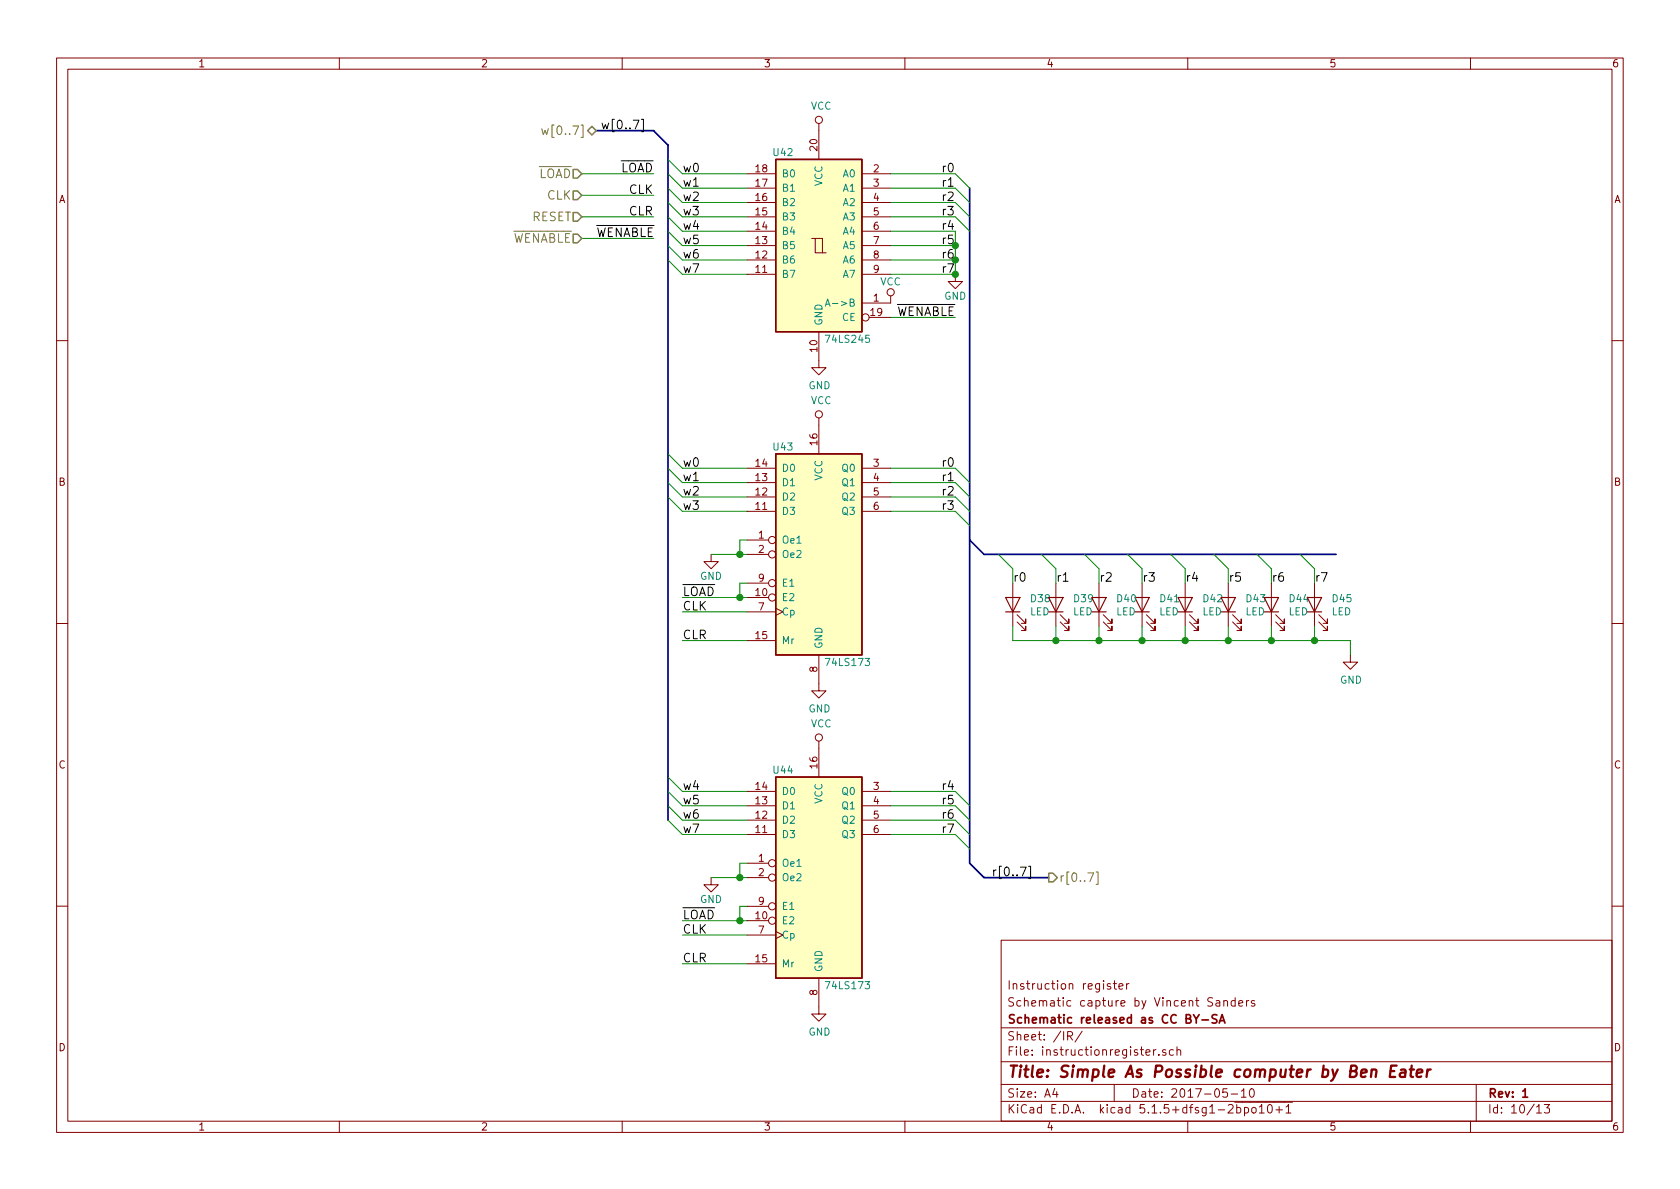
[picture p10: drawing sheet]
<svg xmlns="http://www.w3.org/2000/svg" width="297mm" height="210mm" viewBox="0 0 297 210" stroke-linecap="round" stroke-linejoin="round" font-family="sans-serif">
<g fill="none" stroke="#840000" stroke-width=".18">
<path d="M10 10.3h277v189.9h-277zM12 12.2h273v186.1h-273zM60 10.3v1.9M110 10.3v1.9M160 10.3v1.9M210 10.3v1.9M260 10.3v1.9M132.1 38.3h5.1M132.1 35.8h5.1M132.1 33.3h5.1M132.1 30.7h5.1M144.8 21.8v6.4"/>
<path d="M152.4 38.3h5.1M152.4 35.8h5.1M152.4 33.3h5.1M152.4 30.7h5.1M132.1 48.5h5.1M132.1 46h5.1M132.1 43.4h5.1M132.1 40.9h5.1M143.5 42.2h.6v2.5h1.9M144.1 42.2h1.3v2.5M144.8 58.7v6.3h1.2l-1.2 1.3-1.3-1.3h1.3M152.4 48.5h5.1"/>
<path d="M152.4 46h5.1M152.4 43.4h5.1M152.4 40.9h5.1M153.7 56.1h3.8M157.5 52.3v1.3h-5.1M168.9 48.5v1.3h1.3l-1.3 1.2-1.3-1.2h1.3M10 60.2h2M144.8 73.9v6.4M285 60.2h2M125.7 98v1.3h1.3l-1.3 1.3-1.2-1.3h1.2M132.1 95.5h3.8M132.1 90.4h5.1"/>
<path d="M132.1 87.9h5.1M132.1 85.3h5.1M132.1 82.8h5.1M132.1 98h3.8M152.4 90.4h5.1M152.4 87.9h5.1M152.4 85.3h5.1M152.4 82.8h5.1M10 110.3h2M132.1 105.7h3.8M132.1 113.3h5.1M132.1 108.2h5.1"/>
<path d="M132.1 103.1h3.8M137.2 107.6l1.2 .6-1.2 .6M144.8 115.8v6.4h1.2l-1.2 1.2-1.3-1.2h1.3M179.1 103.1v7.6M179.8 110l1.6 1.5v-.8v.8h-.8M179.8 108.7l1.6 1.5v-.7v.7h-.8M186.7 103.1v7.6M187.5 110l1.5 1.5v-.8v.8h-.8M187.5 108.7l1.5 1.5v-.7v.7h-.8M194.3 103.1v7.6M195.1 110l1.5 1.5v-.8v.8h-.8M195.1 108.7l1.5 1.5v-.7v.7h-.8"/>
<path d="M201.9 103.1v7.6M202.7 110l1.5 1.5v-.8v.8h-.7M202.7 108.7l1.5 1.5v-.7v.7h-.7M209.5 103.1v7.6M210.3 110l1.5 1.5v-.8v.8h-.7M210.3 108.7l1.5 1.5v-.7v.7h-.7M217.2 103.1v7.6M217.9 110l1.6 1.5v-.8v.8h-.8M217.9 108.7l1.6 1.5v-.7v.7h-.8M224.8 103.1v7.6M225.6 110l1.5 1.5v-.8v.8h-.8M225.6 108.7l1.5 1.5v-.7v.7h-.8"/>
<path d="M232.4 103.1v7.6M233.2 110l1.5 1.5v-.8v.8h-.8M233.2 108.7l1.5 1.5v-.7v.7h-.8M238.8 115.8v1.3h1.2l-1.2 1.3-1.3-1.3h1.3M285 110.3h2M132.1 139.9h5.1M144.8 131.1v6.3M152.4 139.9h5.1M125.7 155.2v1.3h1.3l-1.3 1.2-1.2-1.2h1.2M132.1 152.6h3.8M132.1 147.6h5.1M132.1 145h5.1"/>
<path d="M132.1 142.5h5.1M132.1 155.2h3.8M152.4 147.6h5.1M152.4 145h5.1M152.4 142.5h5.1M10 160.2h2M132.1 162.8h3.8M132.1 170.4h5.1M132.1 165.3h5.1M132.1 160.3h3.8M137.2 164.7l1.2 .6-1.2 .7M144.8 173v6.3h1.2l-1.2 1.3-1.3-1.3h1.3"/>
<path d="M177 166.3h108v32h-108zM196.3 174a.37 .37 0 0 0-.5 .1v.3l.5 .1 .1 .1-.2 .3-.4-.1M196.8 173.9h.6M197.1 173.4v1.3l.3 .2M197.8 174.4l.8-.1-.1-.3-.5-.1-.2 .2 .1 .7h.6M199.2 173.9v1M199.6 173.9l-.4 .3M215 177h.6l.1 .9M215.7 177.3l-.5 .1a.29 .29 0 0 0-.3 .2 .29 .29 0 0 0 .3 .3l.5-.1M216.4 177.1l.1-.1a.37 .37 0 0 1 .5 .1v.8M216.4 176.9v1M218.4 177l-.4-.1-.3 .3 .1 .6h.6"/>
<path d="M218.4 176.4v1.5M219 177.4l.7-.1v-.3l-.4-.1-.3 .2 .1 .7h.6M220.4 176.9v1M220.8 176.9l-.4 .2v.1M221.8 177a.37 .37 0 0 0-.6 .1l.1 .3 .5 .1 .1 .1-.2 .3-.5-.1M285 160.2h2M60 198.3v1.9M110 198.3v1.9M160 198.3v1.9M177 194.8h108M177 191.8h108M177 187.8h108"/>
<path d="M177 181.8h108M186.5 192.5l-.4 1h1M186.8 193v1M188.8 183.2l.7-.1 .1-.2v-.3l-.3-.2h-.5v1.5M189.1 183.2l.5 .7M191.3 182.3l-1.2 2M197 191.8v3M204 185.6v1M204.4 185.6l-.4 .3M204.9 186.5v.1M206.1 185.7a.37 .37 0 0 0-.6 .1l.1 .2 .5 .2 .1 .1-.2 .3-.5-.1M207.5 185.7l-.5-.1-.2 .3v.6l.2 .1 .5-.1"/>
<path d="M208.1 185.7h.1a.37 .37 0 0 1 .6 .1v.8M208.1 185.1v1.5M210 198.3v1.9M217 192.5h-.7l-.1 .7 .2-.1 .5 .1 .1 .2v.5l-.2 .1-.6-.1M217.7 193.5h1.1M218.3 194.9h10.2M218.7 195.9l.4-.1 .3 .3-.1 .6h-.6M218.7 195.3v1.5M219.5 193l.4-.5v1.5M219.5 194h.8M220 195.9l.4-.1 .4 .3-.1 .6-.3 .1-.4-.1M220 195.8v1.5"/>
<path d="M221.1 192.6l.2-.1a.8 .8 0 0 1 .5 .8 .8 .8 0 0 1-.5 .7 1 1 0 0 1-.2-1.4zM221.4 196l.2-.2 .4 .2v.7l-.2 .1-.4-.1zM222.7 195.8l.4-.5v1.5M222.7 196.8h.8M224.2 195.5l.4-.2a.94 .94 0 0 1 0 1.5l-.4-.3-.1-.6zM225.6 196.3h1.1M226.2 195.7v1.1M227.4 195.8l.4-.5v1.5M227.4 196.8h.8M260 198.3v1.9M261 191.8v6.5M271.7 195.8l.4-.5v1.5"/>
<path d="M271.7 196.8h.8M273 195.3h1l-.5 .6 .4 .1v.7l-.2 .1-.7-.1"/>
<circle cx="144.8" cy="21.2" r=".63"/>
<circle cx="153" cy="56.1" r=".63"/>
<circle cx="157.5" cy="51.7" r=".63"/>
<circle cx="144.8" cy="73.3" r=".63"/>
<circle cx="136.5" cy="98" r=".63"/>
<circle cx="136.5" cy="95.5" r=".63"/>
<circle cx="136.5" cy="105.7" r=".63"/>
<circle cx="136.5" cy="103.1" r=".63"/>
<circle cx="144.8" cy="130.4" r=".63"/>
<circle cx="136.5" cy="155.2" r=".63"/>
<circle cx="136.5" cy="152.6" r=".63"/>
<circle cx="136.5" cy="162.8" r=".63"/>
<circle cx="136.5" cy="160.3" r=".63"/>
</g>
<path d="M211 179.4l.5 .8 .5-.8M215.2 179.5l-.6-.1-.3 .3 .1 .3 .7 .4v.4l-.2 .1-.6-.1M212.5 180.4h1.2M215.6 180.9l.5-1.5 .5 1.5M215.7 180.5h.7M269.2 193l.5-.5v1.5M269.2 194h.9" fill="none" stroke="#840000" stroke-width=".3"/>
<path d="M245.8 189.4h.7M246.9 188.4h-.9l-.3 2h1M247.7 189.2h.8l-.1 1.2M248.5 189.6l-.7 .1a.4 .4 0 0 0-.3 .3 .4 .4 0 0 0 .2 .4l.7-.1M249.3 189.1h.7M249.6 188.4l-.2 1.8 .1 .1 .3 .1M250.5 189.8l1-.2-.1-.4h-.8l-.2 1 .3 .2 .6-.1M252.4 189.1l-.2 1.3M253 189.1a.54 .54 0 0 0-.7 .4" fill="none" stroke="#840000" stroke-width=".41"/>
<g fill="none" stroke="#840000" stroke-width=".2">
<path d="M177.8 105.7h2.5l-1.2 2.5zM177.8 108.2h2.5M185.4 105.7h2.6l-1.3 2.5zM185.4 108.2h2.6M193 105.7h2.6l-1.3 2.5zM193 108.2h2.6M200.7 105.7h2.5l-1.3 2.5zM200.7 108.2h2.5M208.3 105.7h2.5l-1.3 2.5zM208.3 108.2h2.5M215.9 105.7h2.5l-1.2 2.5zM215.9 108.2h2.5"/>
<path d="M223.5 105.7h2.6l-1.3 2.5zM223.5 108.2h2.6M231.1 105.7h2.6l-1.3 2.5zM231.1 108.2h2.6"/>
</g>
<g fill="#ffffc2" stroke="#ffffc2" stroke-width=".18">
<path d="M137.2 80.3h15.2v35.5h-15.2z"/>
<path d="M137.2 137.4h15.2v35.6h-15.2z"/>
<path d="M137.2 28.2h15.2v30.5h-15.2z"/>
</g>
<path d="M137.2 28.2h15.2v30.5h-15.2zM137.2 80.3h15.2v35.5h-15.2zM137.2 137.4h15.2v35.6h-15.2z" fill="none" stroke="#840000" stroke-width=".25"/>
<path d="M145.9 54.1l.4-1.2 .5 1.2M146 53.8h.6" fill="none" stroke="#008484" stroke-width=".18"/>
<path d="M105.4 23.1h10.2l2.5 2.5v119.4M171.4 33.3v119.3l2.6 2.6h11.4M171.4 95.5l2.6 2.5h62.2" fill="none" stroke="#000084" stroke-width=".3"/>
<g fill="none" stroke="#008400" stroke-width=".18">
<path d="M102.9 34.5h12.7M102.9 30.7h12.7M102.9 38.3h12.7M118.1 28.2l2.5 2.5h11.5M118.1 35.8l2.5 2.5h11.5M118.1 38.3l2.5 2.6h11.5M118.1 30.7l2.5 2.6h11.5M118.1 33.3l2.5 2.5h11.5M157.5 30.7h11.4l2.5 2.6M157.5 38.3h11.4l2.5 2.6M157.5 33.3h11.4l2.5 2.5M157.5 35.8h11.4l2.5 2.5"/>
<path d="M102.9 42.2h12.7M118.1 40.9l2.5 2.5h11.5M118.1 43.4l2.5 2.6h11.5M118.1 46l2.5 2.5h11.5M157.5 43.4h11.4M157.5 46h11.4M157.5 40.9h11.4v7.6h-11.4M157.5 56.1h11.4M118.1 80.3l2.5 2.5h11.5M118.1 82.8l2.5 2.5h11.5M118.1 85.3l2.5 2.6h11.5M118.1 87.9l2.5 2.5h11.5"/>
<path d="M125.7 98h6.4M132.1 95.5h-1.3v2.5M157.5 82.8h11.4l2.5 2.5M157.5 85.3h11.4l2.5 2.6M157.5 87.9h11.4l2.5 2.5M157.5 90.4h11.4l2.5 2.6M176.5 98l2.6 2.6v2.5M184.1 98l2.6 2.6v2.5M191.8 98l2.5 2.6v2.5M199.4 98l2.5 2.6v2.5M207 98l2.5 2.6v2.5M214.6 98l2.6 2.6v2.5"/>
<path d="M222.2 98l2.6 2.6v2.5M229.9 98l2.5 2.6v2.5M120.6 105.7h11.5M120.6 108.2h11.5M120.6 113.3h11.5M132.1 103.1h-1.3v2.6M179.1 110.7v2.6h59.7v2.5M186.7 110.7v2.6M194.3 110.7v2.6M201.9 110.7v2.6M209.5 110.7v2.6M217.2 110.7v2.6"/>
<path d="M224.8 110.7v2.6M232.4 110.7v2.6M118.1 139.9l2.5 2.6h11.5M118.1 137.4l2.5 2.5h11.5M157.5 139.9h11.4l2.5 2.6M118.1 142.5l2.5 2.5h11.5M118.1 145l2.5 2.6h11.5M125.7 155.2h6.4M132.1 152.6h-1.3v2.6M157.5 142.5h11.4l2.5 2.5M157.5 145h11.4l2.5 2.6M157.5 147.6h11.4l2.5 2.5"/>
<path d="M120.6 162.8h11.5M120.6 165.3h11.5M120.6 170.4h11.5M132.1 160.3h-1.3v2.5"/>
</g>
<path d="M101.3 33.8h.8l.8 .7-.8 .8h-.8zM101.3 37.6h.8l.8 .7-.8 .8h-.8zM101.3 30h.8l.8 .7-.8 .8h-.8zM104.6 22.3l.8 .8-.8 .8-.7-.8zM101.3 41.4h.8l.8 .8-.8 .7h-.8zM185.4 154.4h.8l.7 .8-.7 .8h-.8z" fill="none" stroke="#848400" stroke-width=".25"/>
<path d="M95.8 22.8l.3 1 .3-.7 .2 .7 .4-1M192.4 154.4h1l-.7 1.5M193.8 154.2h.4v2.2h-.4" fill="none" stroke="#848400" stroke-width=".18"/>
<path d="M106.5 21.8l.2 1 .3-.8 .3 .8 .3-1M180.4 153.3h1l-.6 1.6M181.9 153.2h.3v2.2h-.3" fill="none" stroke="#000" stroke-width=".18"/>
<g fill="#008400" stroke="#008400" stroke-width=".25">
<circle cx="130.8" cy="162.8" r=".51"/>
<circle cx="130.8" cy="155.2" r=".51"/>
<circle cx="186.7" cy="113.3" r=".51"/>
<circle cx="194.3" cy="113.3" r=".51"/>
<circle cx="130.8" cy="98" r=".51"/>
<circle cx="201.9" cy="113.3" r=".51"/>
<circle cx="209.6" cy="113.3" r=".51"/>
<circle cx="217.2" cy="113.3" r=".51"/>
<circle cx="224.8" cy="113.3" r=".51"/>
<circle cx="232.4" cy="113.3" r=".51"/>
<circle cx="168.9" cy="48.5" r=".51"/>
<circle cx="130.8" cy="105.7" r=".51"/>
</g>
<text font-size="2.8" fill="#840000" x="178" y="190.5">Title: Simple As Possible computer by Ben Eater</text>
<g font-size="2.1" fill="#848400">
<text x="97" y="23.9">w[0..7]</text>
<text x="95.1" y="31.5">LOAD</text>
<text x="96.7" y="35.3">CLK</text>
<text x="94" y="39.1">RESET</text>
<text x="90.4" y="42.9">WENABLE</text>
<text x="187.2" y="156">r[0..7]</text>
</g>
<g font-size="2.1">
<text x="107.7" y="22.9">w[0..7]</text>
<text x="109.6" y="30.5">LOAD</text>
<text x="111.2" y="34.3">CLK</text>
<text x="120.6" y="35.6">w2</text>
<text x="120.6" y="33">w1</text>
<text x="120.6" y="30.5">w0</text>
<text x="166.9" y="35.6">r2</text>
<text x="166.9" y="33">r1</text>
<text x="166.9" y="30.5">r0</text>
<text x="105.4" y="41.9">WENABLE</text>
<text x="111.2" y="38.1">CLR</text>
<text x="120.6" y="40.6">w4</text>
<text x="120.6" y="38.1">w3</text>
<text x="166.9" y="40.6">r4</text>
<text x="166.9" y="38.1">r3</text>
<text x="120.6" y="43.2">w5</text>
<text x="120.6" y="45.7">w6</text>
<text x="120.6" y="48.3">w7</text>
<text x="166.9" y="48.3">r7</text>
<text x="158.2" y="55.9">WENABLE</text>
<text x="120.6" y="82.5">w0</text>
<text x="166.9" y="82.5">r0</text>
<text x="120.6" y="85.1">w1</text>
<text x="120.6" y="87.6">w2</text>
<text x="166.9" y="85.1">r1</text>
<text x="166.9" y="87.6">r2</text>
<text x="120.6" y="90.2">w3</text>
<text x="166.9" y="90.2">r3</text>
<text x="120.6" y="107.9">CLK</text>
<text x="120.6" y="105.4">LOAD</text>
<text x="179.1" y="102.9">r0</text>
<text x="186.7" y="102.9">r1</text>
<text x="194.3" y="102.9">r2</text>
<text x="201.9" y="102.9">r3</text>
<text x="209.5" y="102.9">r4</text>
<text x="217.2" y="102.9">r5</text>
<text x="224.8" y="102.9">r6</text>
<text x="232.4" y="102.9">r7</text>
<text x="120.6" y="113">CLR</text>
<text x="120.6" y="139.7">w4</text>
<text x="120.6" y="142.2">w5</text>
<text x="166.9" y="142.2">r5</text>
<text x="166.9" y="139.7">r4</text>
<text x="120.6" y="144.8">w6</text>
<text x="120.6" y="147.3">w7</text>
<text x="166.9" y="144.8">r6</text>
<text x="166.9" y="147.3">r7</text>
<text x="175.3" y="154.9">r[0..7]</text>
<text x="120.6" y="165.1">CLK</text>
<text x="120.6" y="162.6">LOAD</text>
<text x="120.6" y="170.2">CLR</text>
</g>
<g font-size="2.1" fill="#008400">
<text x="166.9" y="43.2">r5</text>
<text x="166.9" y="45.7">r6</text>
</g>
<g font-size="2.1" fill="#840000">
<text x="178" y="178">Schematic capture by Vincent Sanders</text>
<text x="178" y="175">Instruction register</text>
<text x="178" y="184">Sheet: /IR/</text>
<text x="178" y="181">Schematic released as CC BY-SA</text>
<text x="178" y="186.7">File: instructionregister.sch</text>
<text x="178" y="196.9">KiCad E.D.A. kicad 5.1.5+dfsg1-2bpo10+1</text>
<text x="178" y="194.1">Size: A4</text>
<text x="200" y="194.1">Date: 2017-05-10</text>
<text x="263" y="194.1">Rev: 1</text>
<text x="263" y="196.9">Id: 10/13</text>
</g>
<g font-size="1.8" fill="#840000">
<text x="35" y="11.9">1</text>
<text x="85" y="11.9">2</text>
<text x="135" y="11.9">3</text>
<text x="185" y="11.9">4</text>
<text x="235" y="11.9">5</text>
<text x="285" y="11.9">6</text>
<text x="144.5" y="26.6" transform="rotate(-90 144.5 26.6)">20</text>
<text x="10.4" y="35.9">A</text>
<text x="133.7" y="35.6">16</text>
<text x="133.7" y="33">17</text>
<text x="133.7" y="30.5">18</text>
<text x="154.5" y="30.5">2</text>
<text x="154.5" y="33">3</text>
<text x="154.5" y="35.6">4</text>
<text x="285.4" y="35.9">A</text>
<text x="133.7" y="40.6">14</text>
<text x="133.7" y="38.1">15</text>
<text x="154.5" y="38.1">5</text>
<text x="154.5" y="40.6">6</text>
<text x="133.7" y="45.7">12</text>
<text x="133.7" y="43.2">13</text>
<text x="154.5" y="43.2">7</text>
<text x="154.5" y="45.7">8</text>
<text x="133.7" y="48.3">11</text>
<text x="154.5" y="53.3">1</text>
<text x="154.5" y="48.3">9</text>
<text x="154" y="55.9">19</text>
<text x="144.5" y="62.2" transform="rotate(-90 144.5 62.2)">10</text>
<text x="133.7" y="82.5">14</text>
<text x="144.5" y="78.7" transform="rotate(-90 144.5 78.7)">16</text>
<text x="154.5" y="82.5">3</text>
<text x="10.4" y="85.9">B</text>
<text x="133.7" y="87.6">12</text>
<text x="133.7" y="85.1">13</text>
<text x="154.5" y="85.1">4</text>
<text x="154.5" y="87.6">5</text>
<text x="285.4" y="85.9">B</text>
<text x="133.7" y="90.2">11</text>
<text x="134.1" y="95.2">1</text>
<text x="154.5" y="90.2">6</text>
<text x="134.1" y="97.8">2</text>
<text x="133.7" y="105.4">10</text>
<text x="134.1" y="107.9">7</text>
<text x="134.1" y="102.9">9</text>
<text x="133.7" y="113">15</text>
<text x="144.5" y="118.8" transform="rotate(-90 144.5 118.8)">8</text>
<text x="10.4" y="135.9">C</text>
<text x="144.5" y="135.8" transform="rotate(-90 144.5 135.8)">16</text>
<text x="285.4" y="135.9">C</text>
<text x="133.7" y="142.2">13</text>
<text x="133.7" y="139.7">14</text>
<text x="154.5" y="139.7">3</text>
<text x="154.5" y="142.2">4</text>
<text x="133.7" y="147.3">11</text>
<text x="133.7" y="144.8">12</text>
<text x="154.5" y="144.8">5</text>
<text x="154.5" y="147.3">6</text>
<text x="134.1" y="152.4">1</text>
<text x="134.1" y="154.9">2</text>
<text x="134.1" y="160">9</text>
<text x="133.7" y="162.6">10</text>
<text x="134.1" y="165.1">7</text>
<text x="133.7" y="170.2">15</text>
<text x="144.5" y="176" transform="rotate(-90 144.5 176)">8</text>
<text x="10.4" y="185.9">D</text>
<text x="285.4" y="185.9">D</text>
<text x="35" y="199.9">1</text>
<text x="85" y="199.9">2</text>
<text x="135" y="199.9">3</text>
<text x="185" y="199.9">4</text>
<text x="235" y="199.9">5</text>
<text x="285" y="199.9">6</text>
</g>
<g font-size="1.8" fill="#008484">
<text x="143.4" y="19.4">VCC</text>
<text x="136.8" y="27.6">U42</text>
<text x="138.2" y="33.9">B1</text>
<text x="138.2" y="31.4">B0</text>
<text x="145.4" y="32.9" transform="rotate(-90 145.4 32.9)">VCC</text>
<text x="149.1" y="31.4">A0</text>
<text x="149.1" y="33.9">A1</text>
<text x="138.2" y="41.5">B4</text>
<text x="138.2" y="39">B3</text>
<text x="138.2" y="36.4">B2</text>
<text x="149.1" y="36.4">A2</text>
<text x="149.1" y="39">A3</text>
<text x="149.1" y="41.5">A4</text>
<text x="138.2" y="46.6">B6</text>
<text x="138.2" y="44.1">B5</text>
<text x="149.1" y="44.1">A5</text>
<text x="149.1" y="46.6">A6</text>
<text x="138.2" y="49.1">B7</text>
<text x="149.1" y="49.1">A7</text>
<text x="155.6" y="50.5">VCC</text>
<text x="167" y="53">GND</text>
<text x="145.4" y="57.7" transform="rotate(-90 145.4 57.7)">GND</text>
<text x="147.2" y="54.2">A-&gt;B</text>
<text x="148.9" y="56.8">CE</text>
<text x="146.3" y="60.6">74LS245</text>
<text x="143" y="68.8">GND</text>
<text x="143.4" y="71.5">VCC</text>
<text x="136.8" y="79.7">U43</text>
<text x="138.2" y="83.4">D0</text>
<text x="149" y="83.4">Q0</text>
<text x="138.2" y="88.5">D2</text>
<text x="138.2" y="86">D1</text>
<text x="145.4" y="85" transform="rotate(-90 145.4 85)">VCC</text>
<text x="149" y="86">Q1</text>
<text x="149" y="88.5">Q2</text>
<text x="138.2" y="91.1">D3</text>
<text x="149" y="91.1">Q3</text>
<text x="138.2" y="96.1">Oe1</text>
<text x="138.2" y="98.7">Oe2</text>
<text x="123.8" y="102.5">GND</text>
<text x="138.2" y="106.3">E2</text>
<text x="138.2" y="103.8">E1</text>
<text x="182.3" y="106.5">D38</text>
<text x="189.9" y="106.5">D39</text>
<text x="197.6" y="106.5">D40</text>
<text x="205.2" y="106.5">D41</text>
<text x="212.8" y="106.5">D42</text>
<text x="220.4" y="106.5">D43</text>
<text x="228" y="106.5">D44</text>
<text x="235.7" y="106.5">D45</text>
<text x="138.2" y="113.9">Mr</text>
<text x="138.2" y="108.8">Cp</text>
<text x="182.1" y="108.8">LED</text>
<text x="189.7" y="108.8">LED</text>
<text x="197.3" y="108.8">LED</text>
<text x="205" y="108.8">LED</text>
<text x="212.6" y="108.8">LED</text>
<text x="220.2" y="108.8">LED</text>
<text x="227.8" y="108.8">LED</text>
<text x="235.4" y="108.8">LED</text>
<text x="145.4" y="114.8" transform="rotate(-90 145.4 114.8)">GND</text>
<text x="146.3" y="117.8">74LS173</text>
<text x="143" y="126">GND</text>
<text x="236.9" y="120.9">GND</text>
<text x="143.4" y="128.6">VCC</text>
<text x="136.8" y="136.8">U44</text>
<text x="138.2" y="143.1">D1</text>
<text x="138.2" y="140.6">D0</text>
<text x="145.4" y="142.2" transform="rotate(-90 145.4 142.2)">VCC</text>
<text x="149" y="140.6">Q0</text>
<text x="149" y="143.1">Q1</text>
<text x="138.2" y="148.2">D3</text>
<text x="138.2" y="145.7">D2</text>
<text x="149" y="145.7">Q2</text>
<text x="149" y="148.2">Q3</text>
<text x="138.2" y="153.3">Oe1</text>
<text x="138.2" y="155.8">Oe2</text>
<text x="123.8" y="159.7">GND</text>
<text x="138.2" y="160.9">E1</text>
<text x="138.2" y="163.4">E2</text>
<text x="138.2" y="166">Cp</text>
<text x="138.2" y="171.1">Mr</text>
<text x="145.4" y="172" transform="rotate(-90 145.4 172)">GND</text>
<text x="146.3" y="174.9">74LS173</text>
<text x="143" y="183.1">GND</text>
</g>
</svg>
